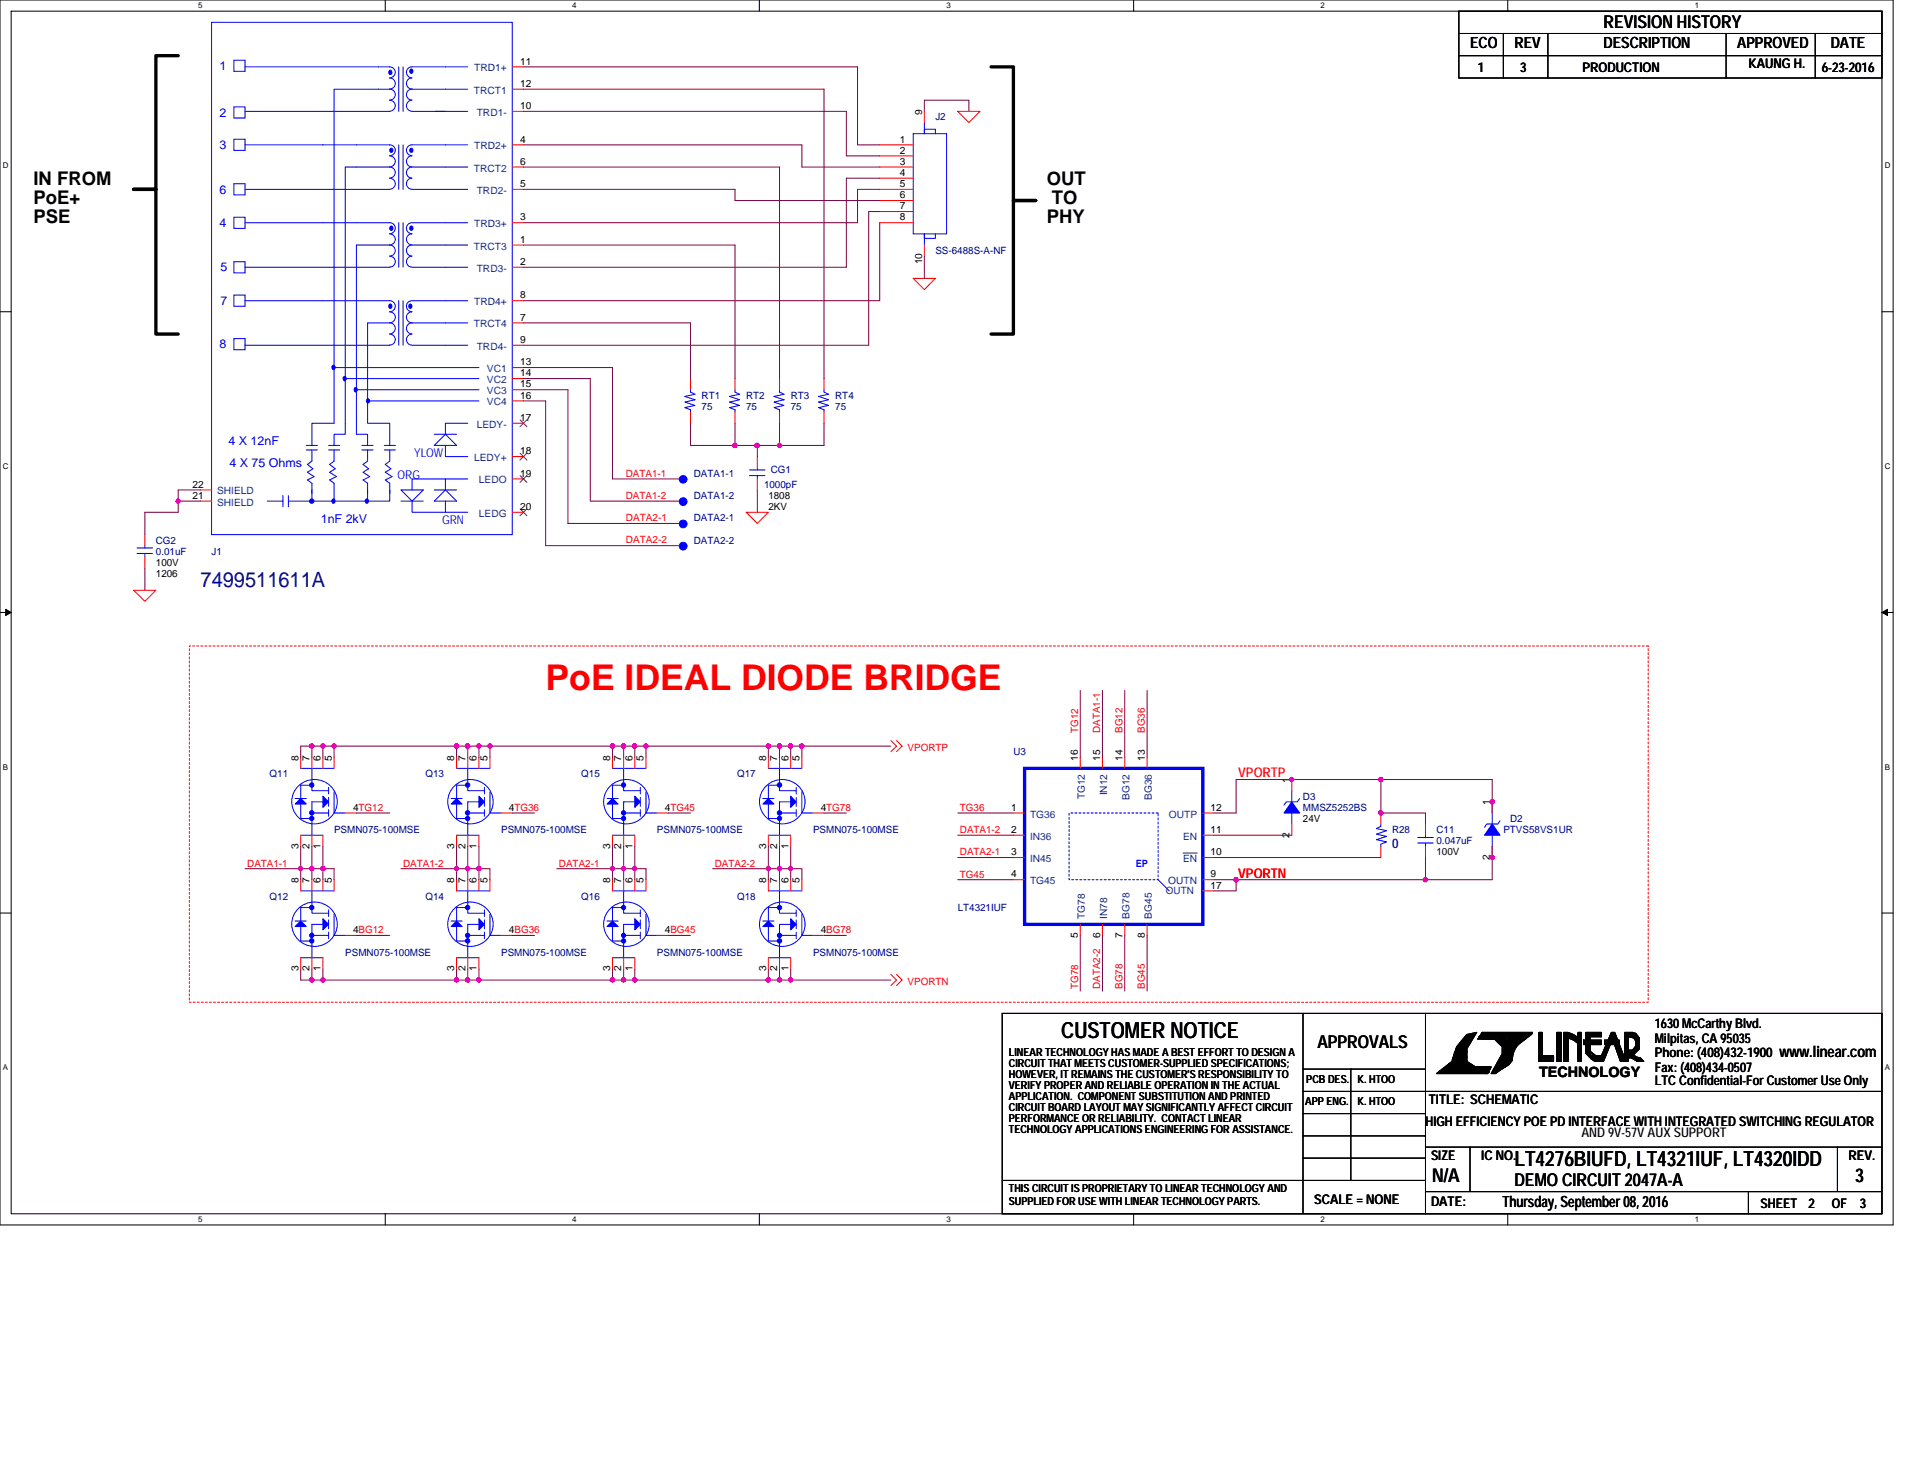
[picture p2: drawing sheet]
<svg xmlns="http://www.w3.org/2000/svg" width="279mm" height="216mm" viewBox="0 0 279 216" stroke-linecap="round" stroke-linejoin="round" font-family="sans-serif">
<path d="M0 0h276.4v178.8h-276.4zM1.6 1.6h273.1v175.6h-273.1z" fill="none" stroke="#000" stroke-width=".15"/>
<g fill="#fff">
<path d="M28.9 .2h.7v1.3h-.7z"/>
<path d="M28.9 177.4h.7v1.3h-.7z"/>
</g>
<path d="M56.2 0v1.6M56.2 177.2v1.6" fill="none" stroke="#000" stroke-width=".15"/>
<g fill="#fff">
<path d="M83.5 .2h.7v1.3h-.7z"/>
<path d="M83.5 177.4h.7v1.3h-.7z"/>
</g>
<path d="M110.8 0v1.6M110.8 177.2v1.6" fill="none" stroke="#000" stroke-width=".15"/>
<g fill="#fff">
<path d="M138.2 .2h.6v1.3h-.6z"/>
<path d="M138.2 177.4h.6v1.3h-.6z"/>
</g>
<path d="M165.5 0v1.6M165.5 177.2v1.6" fill="none" stroke="#000" stroke-width=".15"/>
<g fill="#fff">
<path d="M192.8 .2h.6v1.3h-.6z"/>
<path d="M192.8 177.4h.6v1.3h-.6z"/>
</g>
<path d="M220.1 0v1.6M220.1 177.2v1.6" fill="none" stroke="#000" stroke-width=".15"/>
<g fill="#fff">
<path d="M247.4 .2h.6v1.3h-.6z"/>
<path d="M247.4 177.4h.6v1.3h-.6z"/>
<path d="M.4 23.6h.8v1.2h-.8z"/>
<path d="M275.1 23.6h.9v1.2h-.9z"/>
<path d="M.4 67.4h.8v1.3h-.8z"/>
<path d="M275.1 67.4h.9v1.3h-.9z"/>
</g>
<path d="M0 45.5h1.6M274.7 45.5h1.7" fill="none" stroke="#000" stroke-width=".15"/>
<g fill="#fff">
<path d="M.4 111.3h.8v1.3h-.8z"/>
<path d="M275.1 111.3h.8v1.3h-.8z"/>
</g>
<path d="M0 89.4h1.6M274.7 89.4h1.7" fill="none" stroke="#000" stroke-width=".15"/>
<path d="M.8 88.9l.8 .5-.8 .5zM274.7 89.4l.8-.5v1z" fill="#000" stroke="#000" stroke-width=".15"/>
<g fill="#fff">
<path d="M.4 155.2h.8v1.3h-.8z"/>
<path d="M275.1 155.2h.8v1.3h-.8z"/>
</g>
<g fill="none" stroke="#000" stroke-width=".15">
<path d="M213 1.6h61.7v9.8h-61.7zM213 4.9h61.7M213 8.1h61.7M219.5 4.9v6.5M226 4.9v6.5M252 4.9v6.5M265 4.9v6.5M0 133.3h1.6M274.7 133.3h1.7M146.3 147.9h128.4v29.3h-128.4zM190.2 147.9v29.3M190.2 159.3h84.5"/>
<path d="M190.2 156.1h17.9M197.2 156.1v16.2M208.1 147.9v29.3M211.5 156.1l5.4 .1M211.5 156.2l5.4 .2M212.8 153.5l-.5 1.6-1.9 1.4 6.6 .2 .3-.5h-1.9l-1.6-1.1v-1.8l1.3-2.1-1.8 2.1-.7 1.8-1.3 1M213 155.9h.8M213 155.7h.8M213.1 153.3l-.5 1.3M213.3 153.5l-.7 1.8-1.3 .9M213.3 154.1l-.5 1.3M213.3 154.6l-.2 .5"/>
<path d="M213.4 155.3l1.3 .9M213.4 155.4l-1.2 .7M213.4 153.5v1.8M213.4 153.3v1.8l1.3 1M213.4 155.3l-1.2 .6M213.9 153.1l1.5-2.2-1.3 .3-1.5 1.8-.6 1.9-2.3 1.8h7.5l.5-1h-2.3l-1.3-.8v-1.8l1.5-2.4-1.5 .3-1.5 1.8-.6 2M214.1 153.3v1.8l1.3 .8M214.2 151.2h.9v.1h-1.2v.2h.8v.2h-1.1v.1h1.1v.2h-1.4v.2h1.3v.1h-1.5v.2h1.1v.3h-1.2v-.1h.9v.3h.2h-1.5v.1h1.5v.4h-1.6v-.2h1.6v.5h-1.8v-.2h1.6v.5v-.2h-1.6v.2h1.8v.3v-.1h-1.9v.1h1.7v.2h-1.7v.2h1.9v.1h-2.1v.2h2.2v.2h-2.7v.1h3.4v.2h-3.7v.1h6.3v.2h-6.7v.2h6.5h-6.8v.1h6.8v.3v-.1h-7.3v.1h7.2M214.2 151.7l-.9 1.1M214.7 151h.5M214.9 151l-.2 .2-.6 .1-1.3 1.8M214.9 151.2l-.2 .1-.6 .2-1.3 1.8-.5 1.6-1.9 1.5 6.6 .1 .3-.4h-1.9l-1.6-1.2v-1.8l1.3-2.1-1.8 2.1"/>
<path d="M215.9 151.5h.5M215.9 151.3h7M216 151.2h7.2M216.2 151h7M216.2 151.5h6.2M216.4 150.7l-.7 1h2.5l1.1 1.1v1l-1.6 2.9h.6l2-1.3 .5-.6M216.4 150.7v.2h7.3M216.4 151.7h6.1M216.4 150.7h7.3M218.2 155.9h1.1M218.2 156.1h.8M218.2 151.5l1.4 1.2"/>
<path d="M218.3 155.6h1.5M218.3 155.7h1.3M218.3 151.7l1.3 1.3-.1 .9-1.2 2M218.5 155.4h1.6M218.7 151.3l.9 1M218.7 155.1h1.6M218.7 155.3h1.6M218.8 154.9h1.8M218.8 151.2l1.1 1M219 154.8h1.6M219.1 154.3h1.7M219.3 151.3l.8 1.4"/>
<path d="M219.3 152.5h2M219.3 154.1h1.3M219.3 153v.9M219.3 151.8l.6 .7M219.5 152.7h1.6M219.5 153.5h1.4M219.5 153.9h1.3M219.5 153v.6l-1.7 3.1M219.6 153h1v1.6l-.7 1-1.6 .9h-.3v-.3M219.6 153.3h1M219.6 153.6h.8M219.6 153.1h1.5"/>
<path d="M219.6 152.8h1.5M219.8 152.7v1.1l-1.6 2.6M220.3 151.2l-.2 2.1M220.3 152.8v1.5l-.7 .8M220.3 151.8l-.4 2.5-.8 1.1M220.4 154.6l-.5 .7-1.4 1.1h-.5M220.6 151.2l-.3 .8-.4 2.4-.8 1.2M220.8 153.3v1.3h-1.8M220.8 152.5v1.3h-1.3M220.9 152.8v.8M221.3 151.2l-1.2 1-.5-.7M221.3 152.7l-.2 .3"/>
<path d="M221.3 152.8l-.7 1.1M221.3 151.3l-.7 .7M221.6 152h-2.6l.8 .8v1.1l-1.6 2.6M221.9 151.2l-1.6 1.1M221.9 151.3l-1.3 .9M221.9 151.8l-1.5 1v1.5M221.9 152l-1.5 1v1.4l-.5 .7-1.4 1.1M222.1 152l-1.8 1.3v1.3l-1.5 1.3h-.3l1.3-1.6h-.2v-1.5l-.6-.6h2.6M222.1 151.8h-3.8l1.3 1.3v.4l-1.4 2.7M222.4 151.3l-2 1.2 .9-.7M222.8 151.6a3.4 3.4 0 0 0-2 3.2v-.1M223.7 150.7v.2"/>
<path d="M223.7 150.7l-2.1 1.6h-2.6M223.7 150.9l-2.9 2.2v1.3h-1.7M224.7 154.9h.3M224.7 150.9h.4v3.4h1.7v.6h-2.1zM224.8 151.2v3.4M224.8 151v3.4M225 151v3.6h1.6M225 154.4h1.6M225 151.2v3.6h-.3v-4.1h.4v3.4h1.7v.7h-2.1M227.3 150.9h.6v4h-.6zM227.3 150.7h.6v4.1h-.6zM227.4 150.9v3.7"/>
<path d="M227.4 151v3.8M227.6 150.9v4M227.8 150.9v3.7M227.8 151v3.8M228.2 150.9h.7l.8 .3 .7 .5v-.8h.4v4h-.4v-2.6l-.7-.5-.8-.3v3.4h-.7zM228.2 150.7h.7l.8 .3 .7 .5v-.8h.4v4.1h-.4v-2.6l-.7-.5-.8-.4v3.5h-.7zM228.4 150.9v3.7h.3v-3.6h.8v.2h-.8h1.3v.1h-1.3h1.5v.2h-.8v.2h1.1v-.8h.2v3.9h-.2v-3.1M228.6 150.9v3.7M228.6 151.2l1.3 .5 .8 .6M230.7 150.9v3.9M230.7 152.2l-.8-.7-1.3-.5v3.8M230.7 151v3.9"/>
<path d="M231.2 151.8h2.6v.5h-2.6zM231.2 152h2.6v.5h-2.6zM231.3 152.2h2.3M231.3 152.3h2.3M231.5 151h1.3M231.5 150.9v2.9l.8 .8 .5 .3h1.3l1.3-3.2 1.1 3.2h.5v-.6l-1.3-3.4h-.5M231.5 150.9h1.3M231.5 150.9h2.3v.4h-1.7v2.3l.9 .7h.8M231.5 150.7h2.3v.5h-1.7v2.3l.9 .6h.8l1.4-3.4h.5l1.3 3.4v.7h-.5l-1.1-3.3-1.3 3.3h-1.3l-.5-.4-.8-.8zM231.6 150.9v2.9h.5h-.1v-2.8M232.6 151h1h-.8M232.6 150.9h1"/>
<path d="M233.6 151.2h-1.8v2.6l1.2 1 .9-.2M234.3 152h2.1v.5h-2.1v-.7h2.1v.5h-2.1M234.4 152.3h2M234.4 154.1h-2.4v.2h2.3v.1h-2v.2h1.8M234.4 152.2h2M235.2 150.9h.5v.3h-.5zM235.2 151l-1.4 3.4M235.4 151l-1.5 3.4-.9 .2-1.2-1v-2.6h1M235.4 151.3l-1.5 3.5M235.4 150.9l.3 .1-.5 .2v-.2h.5v.3h-.6v.2M235.6 151.3l1.3 3.6M235.6 151.5l1.1 3.4"/>
<path d="M235.6 150.9l1.4 3.5M235.7 151.2l1.2 3.4M235.7 151.3l1.2 3.5M237.5 151h.6M237.5 151.2h1M237.5 151h1l.5 .5 .1 1.2-1.1 1.1 1.3 .8M237.5 151.2v3.4M237.5 151h-.2v3.4M237.5 150.9h.6M237.5 151.2h-.2v3.4M237.5 151.3v3.5M237.7 153.9h.6"/>
<path d="M237.7 153.3h.6l.5-.6v-.9l-.3-.5-.8-.1v3.6h-.5v-4.1h1.1l.5 .2 .5 .6v1.5l-.8 .8M237.7 154.1h.8l.6 .5h.5M238.5 151.2l.3 .3 .2 1.5M238.5 151.2l.5 .5 .1 1.1M238.5 151.3l.3 .4M238.8 151l-.5-.1h-1.1v4h.5v-3.6l.8 .2 .3 .5v.8l-.5 .7h-.6M238.8 151l.5 .7-.2 .3v.8M238.8 151.2l.3 .6M238.8 151l.3 .7M239 152v.8M239 151.8v.9M239.1 152.8l-1.1 1.1 1.3 .9"/>
<path d="M239.1 154.8l-.6-.5h-.8h.4l.9 .5h.8M239.1 152.2l.2-.4-.2 1.2-.8 .8h-.6M239.1 152.8l-.8 .8h-.6M239.3 151.5v1.6l-.8 .8 .3 .4 .7 .1 .4 .5h-.9l-.9-.5h-.4M239.3 152v.8M146.3 172.3h61.8M190.2 162.6h17.9M190.2 165.8h17.9M190.2 169.1h17.9M208.1 167.4h66.6M208.1 173.9h66.6M214.6 167.4v6.5"/>
<path d="M255.2 173.9v3.3M268.2 167.4v6.5"/>
</g>
<path d="M26 8.1h-3.2v19.5h-3.3h3.3v21.2h3.2M144.7 9.8h3.2v19.5h3.3h-3.3v19.5h-3.2" fill="none" stroke="#000" stroke-width=".49"/>
<path d="M27.6 94.3h213v52h-213z" fill="none" stroke="#f00" stroke-width=".15" stroke-dasharray=".3 .3"/>
<g fill="none" stroke="#f00" stroke-width=".15">
<path d="M74.8 9.8h1.6M74.8 13h1.6M74.8 16.3h1.6M134.9 16.3v1.6M139.8 16.3h3.3l-1.7 1.6zM74.8 21.1h1.6M74.8 24.4h1.6M74.8 27.6h1.6M74.8 32.5h1.6M74.8 35.8h1.6M74.8 39h1.6M128.4 21.1h4.9"/>
<path d="M128.4 22.8h4.9M128.4 24.4h4.9M128.4 26h4.9M128.4 27.6h4.9M128.4 29.3h4.9M128.4 30.9h4.9M128.4 32.5h4.9M134.9 35.8v1.6M74.8 43.9h1.6M74.8 47.1h1.6M74.8 50.4h1.6M74.8 55.3h1.6"/>
<path d="M74.8 53.7h1.6M74.8 56.9h1.6M74.8 58.5h1.6M100.8 55.3v1.6M107.3 55.3v1.6M113.8 55.3v1.6M120.3 55.3v1.6M133.3 40.6h3.2l-1.6 1.7zM21.1 78v1.7M29.3 73.2h1.6M29.3 71.5h1.6M74.8 61.8h1.6"/>
<path d="M74.8 66.7h1.6M74.8 69.9h1.6M74.8 74.8h1.6M99.2 73.2h.1M99.2 76.4h.1M99.2 79.7h.1M99.2 69.9h.1M100.8 60.2v1.6M107.3 60.2v1.6M108.9 74.8h3.3l-1.6 1.6zM110.6 66.7v1.6M110.6 69.9v1.6"/>
<path d="M113.8 60.2v1.6M120.3 60.2v1.6M19.5 86.2h3.3l-1.7 1.6zM21.1 81.3v1.6M43.9 110.6v1.6M45.5 110.6v1.6M47.1 110.6v1.6M48.8 110.6v1.6M50.4 118.7h1.6M66.7 110.6v1.6M68.3 110.6v1.6M69.9 110.6v1.6"/>
<path d="M71.5 110.6v1.6M73.2 118.7h1.6M89.4 110.6v1.6M91 110.6v1.6M92.7 110.6v1.6M94.3 110.6v1.6M95.9 118.7h1.6M112.2 110.6v1.6M113.8 110.6v1.6M115.4 110.6v1.6M117.1 110.6v1.6M118.7 118.7h1.6"/>
<path d="M130 108.1l.9 .8-.9 .8M130.9 108.1l.8 .8-.8 .8M147.9 118.7h1.7M157.7 110.6v1.6M160.9 110.6v1.6M164.2 110.6v1.6M167.4 110.6v1.6M175.6 118.7h1.6M188.6 113.8v1.6M201.6 118.7v1.6M217.8 117.1v1.6M43.9 121.9v1.6"/>
<path d="M43.9 128.4v1.6M43.9 139.8v1.6M45.5 121.9v1.6M45.5 128.4v1.6M45.5 139.8v1.6M47.1 121.9v1.6M47.1 128.4v1.6M47.1 139.8v1.6M48.8 128.4v1.6M50.4 136.5h1.6M66.7 121.9v1.6M66.7 128.4v1.6"/>
<path d="M66.7 139.8v1.6M68.3 121.9v1.6M68.3 128.4v1.6M68.3 139.8v1.6M69.9 121.9v1.6M69.9 128.4v1.6M69.9 139.8v1.6M71.5 128.4v1.6M73.2 136.5h1.6M89.4 121.9v1.6M89.4 128.4v1.6M89.4 139.8v1.6"/>
<path d="M91 121.9v1.6M91 128.4v1.6M91 139.8v1.6M92.7 121.9v1.6M92.7 128.4v1.6M92.7 139.8v1.6M94.3 128.4v1.6M95.9 136.5h1.6M112.2 121.9v1.6M112.2 128.4v1.6M112.2 139.8v1.6M113.8 121.9v1.6"/>
<path d="M113.8 128.4v1.6M113.8 139.8v1.6M115.4 121.9v1.6M115.4 128.4v1.6M115.4 139.8v1.6M117.1 128.4v1.6M118.7 136.5h1.6M147.9 121.9h1.7M147.9 125.2h1.7M147.9 128.4h1.7M157.7 134.9v1.6M160.9 134.9v1.6"/>
<path d="M164.2 134.9v1.6M167.4 134.9v1.6M175.6 121.9h1.6M175.6 125.2h1.6M175.6 128.4h1.6M175.6 130h1.6M188.6 120.3v1.6M201.6 123.5v1.7M208.1 120.3v1.6M208.1 123.5v1.7M217.8 123.5v1.7M130 142.2l.9 .9-.9 .8"/>
<path d="M130.9 142.2l.8 .9-.8 .8"/>
</g>
<g fill="#00f" stroke="#00f" stroke-width=".15">
<path d="M188.6 117.1l1.1 1.6h-2.3z" fill-rule="evenodd"/>
<path d="M112.2 116.6l.8 .8h-1.6z" fill-rule="evenodd"/>
<path d="M115.4 116.2l.8 .9-.8 .8z" fill-rule="evenodd"/>
<path d="M217.8 120.3l1.2 1.6h-2.3z" fill-rule="evenodd"/>
<path d="M43.1 117.4l.8-.8 .8 .8z" fill-rule="evenodd"/>
<path d="M47.1 116.2l.9 .9-.9 .8z" fill-rule="evenodd"/>
<path d="M112.2 134.5l.8 .8h-1.6z" fill-rule="evenodd"/>
<path d="M115.4 134.1l.8 .8-.8 .8z" fill-rule="evenodd"/>
<path d="M43.1 135.3l.8-.8 .8 .8z" fill-rule="evenodd"/>
<path d="M47.1 134.1l.9 .8-.9 .8z" fill-rule="evenodd"/>
<path d="M66.7 116.6l.8 .8h-1.7z" fill-rule="evenodd"/>
<path d="M69.9 116.2l.8 .9-.8 .8z" fill-rule="evenodd"/>
<path d="M66.7 134.5l.8 .8h-1.7z" fill-rule="evenodd"/>
<path d="M69.9 134.1l.8 .8-.8 .8z" fill-rule="evenodd"/>
<path d="M89.4 116.6l.8 .8h-1.6z" fill-rule="evenodd"/>
<path d="M92.7 116.2l.8 .9-.8 .8z" fill-rule="evenodd"/>
<path d="M59.9 10.1a.28 .28 0 0 1 .4 .3 .28 .28 0 0 1-.4 .3l-.1-.3z" fill-rule="evenodd"/>
<path d="M56.9 10.3a.28 .28 0 0 1 .3 .3 .28 .28 0 0 1-.3 .2l-.2-.2z" fill-rule="evenodd"/>
<path d="M59.9 21.7a.28 .28 0 0 1 .4 .2 .28 .28 0 0 1-.4 .3l-.1-.3z" fill-rule="evenodd"/>
<path d="M57 21.7a.28 .28 0 0 1 .4 .2 .28 .28 0 0 1-.4 .3l-.1-.3z" fill-rule="evenodd"/>
<path d="M59.9 33a.28 .28 0 0 1 .4 .3 .28 .28 0 0 1-.4 .3l-.1-.3z" fill-rule="evenodd"/>
<path d="M57 33a.28 .28 0 0 1 .4 .3 .28 .28 0 0 1-.4 .3l-.1-.3z" fill-rule="evenodd"/>
<path d="M59.8 44.4a.28 .28 0 0 1 .3 .3 .28 .28 0 0 1-.3 .3l-.1-.3z" fill-rule="evenodd"/>
<path d="M56.9 44.4a.28 .28 0 0 1 .3 .3 .28 .28 0 0 1-.3 .3l-.2-.3z" fill-rule="evenodd"/>
<path d="M48.6 72.9a.28 .28 0 0 1 .3 .2 .28 .28 0 0 1-.3 .3l-.1-.2z" fill-rule="evenodd"/>
<path d="M53.4 72.9a.28 .28 0 0 1 .4 .2 .28 .28 0 0 1-.4 .3l-.1-.2z" fill-rule="evenodd"/>
<path d="M51.8 56.6a.28 .28 0 0 1 .4 .3 .28 .28 0 0 1-.4 .3l-.1-.3z" fill-rule="evenodd"/>
<path d="M50.2 55a.28 .28 0 0 1 .3 .3 .28 .28 0 0 1-.3 .2l-.1-.2z" fill-rule="evenodd"/>
<path d="M53.6 58.2a.28 .28 0 0 1 .4 .3 .28 .28 0 0 1-.4 .3l-.1-.3z" fill-rule="evenodd"/>
<path d="M48.6 53.4a.28 .28 0 0 1 .3 .2 .28 .28 0 0 1-.3 .3l-.1-.3z" fill-rule="evenodd"/>
<path d="M89.4 134.5l.8 .8h-1.6z" fill-rule="evenodd"/>
<path d="M92.7 134.1l.8 .8-.8 .8z" fill-rule="evenodd"/>
<circle cx="99.7" cy="73.2" r=".57"/>
<circle cx="113.8" cy="118.7" r=".32"/>
<circle cx="113.8" cy="119.5" r=".31"/>
<circle cx="113.8" cy="114.6" r=".32"/>
<circle cx="45.5" cy="118.7" r=".32"/>
<circle cx="45.5" cy="119.5" r=".31"/>
<circle cx="45.5" cy="114.6" r=".32"/>
<circle cx="99.7" cy="76.5" r=".57"/>
<circle cx="99.7" cy="79.7" r=".57"/>
<circle cx="113.8" cy="136.5" r=".32"/>
<circle cx="113.8" cy="137.3" r=".32"/>
<circle cx="113.8" cy="132.5" r=".32"/>
<circle cx="45.5" cy="136.5" r=".32"/>
<circle cx="45.5" cy="137.3" r=".32"/>
<circle cx="45.5" cy="132.5" r=".32"/>
<circle cx="68.3" cy="118.7" r=".32"/>
<circle cx="68.3" cy="119.5" r=".31"/>
<circle cx="68.3" cy="114.6" r=".32"/>
<circle cx="68.3" cy="136.5" r=".32"/>
<circle cx="68.3" cy="137.3" r=".32"/>
<circle cx="68.3" cy="132.5" r=".32"/>
<circle cx="91" cy="118.7" r=".32"/>
<circle cx="91" cy="119.5" r=".31"/>
<circle cx="91" cy="114.6" r=".32"/>
<circle cx="45.5" cy="73.1" r=".32"/>
<circle cx="91" cy="136.5" r=".32"/>
<circle cx="91" cy="137.3" r=".32"/>
<circle cx="91" cy="132.5" r=".32"/>
<circle cx="99.7" cy="70" r=".56"/>
</g>
<g fill="none" stroke="#00f" stroke-width=".15">
<path d="M30.9 3.3h43.9v74.7h-43.9zM34.1 8.8h1.7v1.6h-1.7zM34.1 15.6h1.7v1.6h-1.7zM35.8 16.3h21.1M35.8 9.8h21.1M56.9 14.6a.8 .8 0 0 1 .8 .8 .8 .8 0 0 1-.8 .8M56.9 9.8a.8 .8 0 0 1 .8 .8 .8 .8 0 0 1-.8 .8M56.9 13a.79 .79 0 0 1 .8 .8 .79 .79 0 0 1-.8 .8M56.9 11.4a.8 .8 0 0 1 .8 .8 .8 .8 0 0 1-.8 .8M56.9 13h-8.1v48.8h-3.3v3.2M58.2 9.8v6.5M58.8 9.8v6.5"/>
<path d="M60.1 11.4a.8 .8 0 0 0-.8 .8 .8 .8 0 0 0 .8 .8M60.1 14.6a.81 .81 0 0 0-.8 .9 .81 .81 0 0 0 .9 .8h4.8M63.6 16.3h4.7M68.3 13h-8.1a.79 .79 0 0 0-.9 .8 .79 .79 0 0 0 .8 .8M68.3 9.8h-8.1a.8 .8 0 0 0-.9 .8 .8 .8 0 0 0 .8 .8M133.3 19.5h4.9v14.6h-4.9zM134.9 19.5v-.6h1.6v.6M134.9 17.9v1.6M34.1 20.3h1.7v1.6h-1.7zM34.1 26.8h1.7v1.6h-1.7zM34.1 31.7h1.7v1.6h-1.7zM34.1 38.2h1.7v1.6h-1.7z"/>
<path d="M35.8 21.1h21.1M35.8 27.6h21.1M35.8 32.5h21.1M35.8 39h21.1M56.9 21.1a.79 .79 0 0 1 .8 .8 .79 .79 0 0 1-.8 .8M56.9 22.8a.81 .81 0 0 1 .8 .8 .81 .81 0 0 1-.8 .8 .8 .8 0 0 1 .8 .8 .8 .8 0 0 1-.8 .8M56.9 26a.8 .8 0 0 1 .8 .8 .8 .8 0 0 1-.8 .8M56.9 37.4a.79 .79 0 0 1 .8 .8 .79 .79 0 0 1-.8 .8M56.9 32.5a.8 .8 0 0 1 .8 .8 .8 .8 0 0 1-.8 .8M56.9 34.1a.8 .8 0 0 1 .8 .8 .8 .8 0 0 1-.8 .9 .81 .81 0 0 1 .8 .8 .81 .81 0 0 1-.8 .8M56.9 24.4h-6.5v39h-1.6v1.6M56.9 35.8h-4.9v27.6h1.7v1.6"/>
<path d="M58.2 21.1v6.5M58.2 32.5v6.5M58.8 21.1v6.5M58.8 32.5v6.5M60.1 26a.81 .81 0 0 0-.8 .8 .81 .81 0 0 0 .9 .8h8.1M60.1 22.8a.8 .8 0 0 0-.8 .8 .8 .8 0 0 0 .8 .8M60.1 24.4a.8 .8 0 0 0-.8 .8 .8 .8 0 0 0 .8 .8M60.1 34.1a.8 .8 0 0 0-.8 .8 .8 .8 0 0 0 .8 .9M60.1 35.8a.8 .8 0 0 0-.8 .8 .8 .8 0 0 0 .8 .8M60.1 37.4a.79 .79 0 0 0-.8 .8 .79 .79 0 0 0 .8 .8M60.2 24.4h8.1M60.2 35.8h8.1"/>
<path d="M60.2 39h8.1M68.3 21.1h-8.1a.79 .79 0 0 0-.9 .8 .79 .79 0 0 0 .8 .8M68.3 32.5h-8.1a.8 .8 0 0 0-.9 .8 .8 .8 0 0 0 .8 .8M136.5 34.1v.7h-1.6v-.7v1.7M34.1 43.1h1.7v1.6h-1.7zM34.1 49.4h1.7v1.7h-1.7zM35.8 43.9h21.1M35.8 50.4h21.1M48.8 53.7h21.1M50.4 55.3h19.5M52 56.9h17.9M53.7 47.1v14.7h3.2v3.2"/>
<path d="M53.7 47.1h.1M53.7 58.5h16.2M53.7 47.1h3.2M56.9 47.1a.81 .81 0 0 1 .8 .9 .81 .81 0 0 1-.8 .8 .8 .8 0 0 1 .8 .8 .8 .8 0 0 1-.8 .8M56.9 43.9a.8 .8 0 0 1 .8 .8 .8 .8 0 0 1-.8 .8M56.9 45.5a.79 .79 0 0 1 .8 .8 .79 .79 0 0 1-.8 .8M58.2 43.9v6.5M58.8 43.9v6.5M60.1 45.5a.79 .79 0 0 0-.8 .8 .79 .79 0 0 0 .8 .8M60.2 50.4h8.1M68.3 47.1h-8.1a.8 .8 0 0 0-.9 .8 .8 .8 0 0 0 .8 .8 .81 .81 0 0 0-.8 .9 .81 .81 0 0 0 .8 .8M68.3 43.9h-8.1a.8 .8 0 0 0-.9 .8 .8 .8 0 0 0 .8 .8"/>
<path d="M100.8 56.9v.3l.7 .4-1.5 .3 1.5 .5-1.5 .3 1.5 .5-1.5 .3 .8 .3v.4M107.3 56.9v.3l.6 .4-1.4 .3 1.5 .5-1.5 .3 1.5 .5-1.5 .3 .8 .3v.4M113.8 56.9v.3l.6 .4-1.4 .3 1.4 .5-1.4 .3 1.4 .5-1.4 .3 .8 .3v.4M120.3 56.9v.3l.6 .4-1.4 .3 1.4 .5-1.4 .3 1.4 .5-1.4 .3 .8 .3v.4M20 80h2.3M21.1 79.7v.3M39 73.2h2.3M41.3 72.3v1.7M42.1 72.3v1.7M42.1 73.2h3.7M44.7 65.7h1.6M44.7 65h1.6"/>
<path d="M45.5 65.7v1.6l-.6 .5 .8 .6-.8 .5 .9 .7-.9 .5 .6 .4v1.5M45.5 71.5v1.7h11.4v-1.7M48 65.7h1.6M48 65h1.6M48.8 65.7v1.6l-.7 .5 .8 .6-.8 .5 1 .7-1 .5 .7 .4v2.7M52.8 65.7h1.7M52.8 65h1.7M53.7 71.5v1.7M53.7 65.7v1.6l-.7 .5 .8 .6-.8 .5 1 .7-1 .5 .7 .4v1.5M56.1 65.7h1.6M56.1 65h1.6M56.9 65.7v1.6l-.7 .5 .9 .6-.9 .5 1 .7-1 .5 .7 .4v1.5"/>
<path d="M58.5 71.5h3.3l-1.6 1.7zM58.5 73.2h3.3M60.2 73.2v1.6h4.8M63.4 65l1.6-1.6 1.7 1.6zM63.4 63.4h3.3M63.4 73.2l1.6-1.7 1.7 1.7zM63.4 71.5h3.3M65 65v1.7h3.3M65 69.9h3.3M65 73.2v1.6h3.3M65 69.9v1.6M65 69.9h-4.8v1.6"/>
<path d="M68.3 61.8h-3.3v1.6M109.4 69.4h2.3M109.4 68.6h2.3M110.6 68.3v.3M110.6 69.4v.5M20 80.8h2.3M21.1 80.8v.5M43.1 116.6h1.6M43.6 114.7a3.3 3.3 0 0 1 5.2 .7 3.3 3.3 0 0 1-2.2 4.8 3.2 3.2 0 0 1-3.6-1.6 3.2 3.2 0 0 1 .6-3.9zM43.9 117.4v2.1h1.6M43.9 112.2h4.9M45.5 118.7h2.5"/>
<path d="M45.5 114.6h-1.6v2M45.5 112.2v3.2h2.5M47.1 117.1h-1.6v4.8M48 114.9v1M48 116.4v1.3M48 118.2v1M48.8 115.6v3.1h1.6M65.8 116.6h1.7M66.3 114.7a3.3 3.3 0 0 1 4.9 .2 3.3 3.3 0 0 1-.5 4.8 3.3 3.3 0 0 1-4.8-.9 3.2 3.2 0 0 1 .4-4.1zM66.7 117.4v2.1h1.6M66.7 112.2h4.8M68.3 114.6h-1.6v2"/>
<path d="M68.3 112.2v3.2h2.4M68.3 118.7h2.4M69.9 117.1h-1.6v4.8M70.7 114.9v1M70.7 116.4v1.3M70.7 118.2v1M71.5 115.6v3.1h1.7M88.6 116.6h1.6M89.1 114.7a3.3 3.3 0 0 1 5.2 .7 3.3 3.3 0 0 1-2.2 4.8 3.2 3.2 0 0 1-3.6-1.6 3.2 3.2 0 0 1 .6-3.9zM89.4 112.2h4.9M89.4 117.4v2.1h1.6M91 118.7h2.5"/>
<path d="M91 114.6h-1.6v2M91 112.2v3.2h2.5M92.7 117.1h-1.7v4.8M93.5 114.9v1M93.5 116.4v1.3M93.5 118.2v1M94.3 115.6v3.1h1.6M111.4 116.6h1.6M111.8 114.7a3.3 3.3 0 0 1 5.3 .7 3.3 3.3 0 0 1-2.2 4.8 3.2 3.2 0 0 1-3.6-1.6 3.2 3.2 0 0 1 .5-3.9zM112.2 112.2h4.9M112.2 117.4v2.1h1.6M113.8 118.7h2.4"/>
<path d="M113.8 114.6h-1.6v2M113.8 112.2v3.2h2.4M115.4 117.1h-1.6v4.8M116.2 114.9v1M116.2 116.4v1.3M116.2 118.2v1M117.1 115.6v3.1h1.6M188.6 118.7v1.6M188.6 115.4v1.7M189.7 116.6l-.3 .5h-1.6l-.4 .4M217.8 118.7v1.6M219 119.8l-.3 .5h-1.7l-.3 .5"/>
<path d="M43.1 134.5h1.6M43.6 132.6a3.3 3.3 0 0 1 5.2 .7 3.3 3.3 0 0 1-2.2 4.8 3.2 3.2 0 0 1-3.6-1.6 3.2 3.2 0 0 1 .6-3.9zM43.9 121.9h3.2M43.9 135.3v2.1h1.6M43.9 139.8h3.2M43.9 130h4.9M45.5 136.5h2.5M45.5 132.5h-1.6v2M45.5 130v3.3h2.5M47.1 134.9h-1.6v4.9M48 132.8v1M48 134.3v1.3"/>
<path d="M48 136.1v.9M48.8 133.5v3h1.6M65.8 134.5h1.7M66.3 132.6a3.3 3.3 0 0 1 4.9 .1 3.3 3.3 0 0 1-.5 4.8 3.3 3.3 0 0 1-4.8-.8 3.2 3.2 0 0 1 .4-4.1zM66.7 121.9h3.2M66.7 139.8h3.2M66.7 135.3v2.1h1.6M66.7 130h4.8M68.3 132.5h-1.6v2M68.3 130v3.3h2.4M68.3 136.5h2.4M69.9 134.9h-1.6v4.9"/>
<path d="M70.7 132.8v1M70.7 134.3v1.3M70.7 136.1v.9M71.5 133.5v3h1.7M88.6 134.5h1.6M89.1 132.6a3.3 3.3 0 0 1 5.2 .7 3.3 3.3 0 0 1-2.2 4.8 3.2 3.2 0 0 1-3.6-1.6 3.2 3.2 0 0 1 .6-3.9zM89.4 130h4.9M89.4 121.9h3.3M89.4 139.8h3.3M89.4 135.3v2.1h1.6M91 136.5h2.5M91 132.5h-1.6v2"/>
<path d="M91 130v3.3h2.5M92.7 134.9h-1.7v4.9M93.5 132.8v1M93.5 134.3v1.3M93.5 136.1v.9M94.3 133.5v3h1.6M111.4 134.5h1.6M111.8 132.6a3.3 3.3 0 0 1 5.3 .7 3.3 3.3 0 0 1-2.2 4.8 3.2 3.2 0 0 1-3.6-1.6 3.2 3.2 0 0 1 .5-3.9zM112.2 130h4.9M112.2 121.9h3.2M112.2 139.8h3.2M112.2 135.3v2.1h1.6"/>
<path d="M113.8 136.5h2.4M113.8 132.5h-1.6v2M113.8 130v3.3h2.4M115.4 134.9h-1.6v4.9M116.2 132.8v1M116.2 134.3v1.3M116.2 136.1v.9M117.1 133.5v3h1.6M169.1 128.4l1.6 1.6M201.6 120.3v.3l-.7 .3 1.5 .4-1.5 .5 1.5 .3-1.5 .5 1.5 .3-.8 .3v.3M206.9 123.1h2.3M206.9 122.3h2.3"/>
<path d="M208.1 121.9v.4M208.1 123.1v.4M217.8 121.9v1.6"/>
</g>
<path d="M75.9 61.3l1 1M75.9 66.2l1 1M75.9 69.4l1 1M75.9 74.3l1 1M76.9 61.3l-1 1M76.9 66.2l-1 1M76.9 69.4l-1 1M76.9 74.3l-1 1" fill="none" stroke="#804000" stroke-width=".15"/>
<path d="M149.6 112.2h26v22.7h-26z" fill="none" stroke="#00f" stroke-width=".49"/>
<path d="M156.1 118.7h13v9.7h-13z" fill="none" stroke="#00f" stroke-width=".15" stroke-dasharray=".3 .3"/>
<path d="M172.7 124.5h2.1" fill="none" stroke="#004080" stroke-width=".15"/>
<g fill="none" stroke="#800040" stroke-width=".15">
<path d="M76.4 9.8h48.8v11.3h3.2M76.4 16.3h47.1v6.5h4.9M76.4 13h43.9v42.3M134.9 16.3v-1.7h6.5v1.7M76.4 24.4h37.4v30.9M76.4 35.8h30.9v19.5M76.4 27.6h30.9v1.7h21.1M76.4 21.1h40.7v3.3h11.3M128.4 32.5v11.4h-52M128.4 27.6h-3.2v4.9h-48.8M128.4 30.9h-1.6v19.5h-50.4M128.4 26h-4.9v13h-47.1"/>
<path d="M134.9 37.4v3.2M76.4 58.5h3.3v21.2h19.5M76.4 53.7h13v16.2h9.8M76.4 56.9h6.5v19.5h16.3M76.4 47.1h24.4v8.2M76.4 55.3h9.8v17.9h13M26 73.2v1.6h-4.9v3.2M26 73.2h3.3M29.3 71.5h-3.3v1.7M100.8 61.8v3.2h6.5M107.3 65h3.3M107.3 61.8v3.2"/>
<path d="M110.6 65h3.2M110.6 65v1.7M110.6 71.5v3.3M113.8 61.8v3.2M120.3 61.8v3.2h-6.5M21.1 82.9v3.3M45.5 108.9h-1.6v1.7M45.5 108.9v1.7M45.5 108.9h1.6M47.1 108.9v1.7M47.1 108.9h1.7M48.8 108.9h17.9"/>
<path d="M48.8 108.9v1.7M52 118.7h4.9M66.7 108.9h1.6M66.7 108.9v1.7M68.3 108.9h1.6M68.3 108.9v1.7M69.9 108.9v1.7M69.9 108.9h1.6M71.5 108.9h17.9M71.5 108.9v1.7M74.8 118.7h3.2M89.4 108.9h1.6"/>
<path d="M89.4 108.9v1.7M91 108.9h1.7M91 108.9v1.7M92.7 108.9h1.6M92.7 108.9v1.7M94.3 108.9v1.7M94.3 108.9h17.9M97.5 118.7h3.3M112.2 108.9h1.6M112.2 108.9v1.7M113.8 108.9h1.6M113.8 108.9v1.7"/>
<path d="M115.4 108.9h1.7M115.4 108.9v1.7M117.1 108.9h12.9M117.1 108.9v1.7M120.3 118.7h3.2M139.8 118.7h8.1M157.7 100.8v9.8M160.9 100.8v9.8M164.2 100.8v9.8M167.4 100.8v9.8M180.4 113.8h21.2M180.4 113.8v4.9h-3.2"/>
<path d="M201.6 113.8v4.9h6.5v1.6M201.6 113.8h16.2v4.9M35.8 126.8h8.1M43.9 123.5v3.3M43.9 126.8h1.6M43.9 126.8v1.6M45.5 123.5v3.3M45.5 126.8v1.6M45.5 126.8h1.6M47.1 126.8h1.7v1.6M47.1 126.8v1.6M47.1 123.5v3.3"/>
<path d="M52 136.5h4.9M58.5 126.8h8.2M66.7 126.8v1.6M66.7 123.5v3.3M66.7 126.8h1.6M68.3 126.8h1.6M68.3 126.8v1.6M68.3 123.5v3.3M69.9 126.8h1.6v1.6M69.9 126.8v1.6M69.9 123.5v3.3M74.8 136.5h3.2"/>
<path d="M81.3 126.8h8.1M89.4 126.8h1.6M89.4 126.8v1.6M89.4 123.5v3.3M91 126.8h1.7M91 123.5v3.3M91 126.8v1.6M92.7 126.8h1.6v1.6M92.7 126.8v1.6M92.7 123.5v3.3M97.5 136.5h3.3M104 126.8h8.2"/>
<path d="M112.2 126.8h1.6M112.2 123.5v3.3M112.2 126.8v1.6M113.8 126.8h1.6M113.8 123.5v3.3M113.8 126.8v1.6M115.4 126.8h1.7v1.6M115.4 126.8v1.6M115.4 123.5v3.3M120.3 136.5h3.2M139.8 121.9h8.1M139.8 128.4h8.1"/>
<path d="M139.8 125.2h8.1M157.7 136.5v8.2M160.9 136.5v8.2M164.2 136.5v8.2M167.4 136.5v8.2M177.2 128.4h3.2v1.6h-3.2M177.2 125.2h24.4M177.2 121.9h11.4M180.4 128.4h27.7M208.1 125.2v3.2M217.8 123.5v4.9h-9.7M43.9 141.4v1.7h1.6"/>
<path d="M45.5 143.1h1.6M45.5 141.4v1.7M47.1 141.4v1.7M47.1 143.1h19.6M66.7 143.1h1.6M66.7 141.4v1.7M68.3 143.1h1.6M68.3 141.4v1.7M69.9 141.4v1.7M69.9 143.1h19.5M89.4 143.1h1.6M89.4 141.4v1.7"/>
<path d="M91 143.1h1.7M91 141.4v1.7M92.7 141.4v1.7M92.7 143.1h19.5M112.2 143.1h1.6M112.2 141.4v1.7M113.8 143.1h1.6M113.8 141.4v1.7M115.4 141.4v1.7M115.4 143.1h14.6"/>
</g>
<g fill="#f0f" stroke="#f0f" stroke-width=".15">
<circle cx="26" cy="73.1" r=".32"/>
<circle cx="107.3" cy="65" r=".32"/>
<circle cx="110.5" cy="65" r=".32"/>
<circle cx="113.8" cy="65" r=".32"/>
<circle cx="113.8" cy="126.8" r=".32"/>
<circle cx="208.1" cy="128.4" r=".32"/>
<circle cx="112.2" cy="108.9" r=".32"/>
<circle cx="94.3" cy="108.9" r=".32"/>
<circle cx="89.4" cy="126.8" r=".32"/>
<circle cx="43.9" cy="126.8" r=".32"/>
<circle cx="112.2" cy="126.8" r=".32"/>
<circle cx="47.1" cy="126.8" r=".32"/>
<circle cx="45.5" cy="126.8" r=".32"/>
<circle cx="68.3" cy="108.9" r=".32"/>
<circle cx="66.6" cy="108.9" r=".32"/>
<circle cx="48.8" cy="108.9" r=".32"/>
<circle cx="45.5" cy="143" r=".32"/>
<circle cx="68.3" cy="143" r=".32"/>
<circle cx="66.6" cy="143" r=".32"/>
<circle cx="47.1" cy="143" r=".32"/>
<circle cx="69.9" cy="108.9" r=".32"/>
<circle cx="92.6" cy="143" r=".32"/>
<circle cx="91" cy="143" r=".32"/>
<circle cx="89.4" cy="143" r=".32"/>
<circle cx="89.4" cy="108.9" r=".32"/>
<circle cx="71.5" cy="108.9" r=".32"/>
<circle cx="113.8" cy="143" r=".32"/>
<circle cx="112.2" cy="143" r=".32"/>
<circle cx="113.8" cy="108.9" r=".32"/>
<circle cx="92.6" cy="108.9" r=".32"/>
<circle cx="91" cy="108.9" r=".32"/>
<circle cx="92.6" cy="126.8" r=".32"/>
<circle cx="91" cy="126.8" r=".32"/>
<circle cx="115.4" cy="108.9" r=".32"/>
<circle cx="115.4" cy="126.8" r=".32"/>
<circle cx="117" cy="108.9" r=".32"/>
<circle cx="69.9" cy="143" r=".32"/>
<circle cx="69.9" cy="126.8" r=".32"/>
<circle cx="68.3" cy="126.8" r=".32"/>
<circle cx="47.1" cy="108.9" r=".32"/>
<circle cx="45.5" cy="108.9" r=".32"/>
<circle cx="115.4" cy="143" r=".32"/>
<circle cx="66.6" cy="126.8" r=".32"/>
<circle cx="201.6" cy="118.7" r=".32"/>
<circle cx="180.4" cy="128.4" r=".32"/>
<circle cx="188.6" cy="113.8" r=".32"/>
<circle cx="217.8" cy="125.2" r=".32"/>
<circle cx="217.8" cy="117" r=".32"/>
<circle cx="201.6" cy="113.8" r=".32"/>
</g>
<text font-size="5.2" fill="#f00" x="79.7" y="100.7">PoE IDEAL DIODE BRIDGE</text>
<g font-size="3.2">
<text x="154.9" y="151.6">CUSTOM</text>
<text x="166.4" y="151.6">ER NOTICE</text>
</g>
<text font-size="3.1" fill="#000080" x="29.3" y="85.7">7499511611A</text>
<g font-size="3.1">
<text x="221.1" y="170.2">LT4276BIUFD, LT4321IUF, LT4320</text>
<text x="261.6" y="170.2">IDD</text>
</g>
<g font-size="2.8">
<text x="4.9" y="26.9">IN FROM</text>
<text x="4.9" y="29.8">PoE+</text>
<text x="152.8" y="26.9">OUT</text>
<text x="153.6" y="29.8">TO</text>
<text x="4.9" y="32.6">PSE</text>
<text x="152.8" y="32.6">PHY</text>
<text x="209.1" y="172.5">N/</text>
<text x="211.4" y="172.5">A</text>
<text x="270.8" y="172.5">3</text>
</g>
<g font-size="2.6">
<text x="234.1" y="4">REVISION HISTORY</text>
<text x="192.3" y="153">APPROVALS</text>
<text x="221.1" y="173.1">DEM</text>
<text x="225.8" y="173.1">O CIRCUIT 20</text>
<text x="239.6" y="173.1">47A-A</text>
</g>
<g font-size="2.3">
<text x="214.6" y="7">ECO</text>
<text x="221.1" y="7">REV</text>
<text x="234.1" y="7">DESCRIPTION</text>
<text x="253.6" y="7">APPROVED</text>
<text x="267.3" y="7">DATE</text>
<text x="259.8" y="154.2">ww</text>
<text x="261.2" y="154.2">w.linear.com</text>
<text x="219.3" y="176.2">Thursday, September 08, 2016</text>
</g>
<text font-size="2.1" x="224.7" y="157.2">TECHNOLOGY</text>
<g font-size="1.9">
<text x="215.7" y="10.5">1</text>
<text x="221.9" y="10.5">3</text>
<text x="231" y="10.5">PRODUCTION</text>
<text x="255.2" y="10">KAUNG H.</text>
<text x="266" y="10.5">6-23-20</text>
<text x="271.8" y="10.5">16</text>
<text x="241.6" y="152.2">M</text>
<text x="241.6" y="154.3">Phone: (40</text>
<text x="241.6" y="150.1">1630M</text>
<text x="242.9" y="152.2">ilpitas, CA 950</text>
<text x="246.9" y="150.1">cCarthy Blvd.</text>
<text x="250.2" y="154.3">8)432-190</text>
<text x="253.8" y="152.2">35</text>
<text x="257.8" y="154.3">0</text>
<text x="208.6" y="161.2">TITLE: SCHEM</text>
<text x="220.7" y="161.2">ATIC</text>
<text x="241.6" y="156.4">Fax: (40</text>
<text x="241.6" y="158.4">LTC Confidential-For Customer Use Only</text>
<text x="247.6" y="156.4">8)434-0</text>
<text x="253.1" y="156.4">50</text>
<text x="254.9" y="156.4">7</text>
<text x="208.1" y="164.4">HIGH EFFICIENCY POE PD INTERFACE W</text>
<text x="230.8" y="166">AND 9V-57V AUX SUPPORT</text>
<text x="240" y="164.4">ITH INTEGRATED SW</text>
<text x="256.4" y="164.4">ITCHING REGULATOR</text>
<text x="208.9" y="169.3">SIZE</text>
<text x="216.2" y="169.3">IC NO.</text>
<text x="269.9" y="169.3">REV.</text>
<text x="191.8" y="175.8">SCALE = NONE</text>
<text x="208.9" y="176.1">DATE:</text>
<text x="257" y="176.3">SHEET 2</text>
<text x="267.4" y="176.3">OF</text>
<text x="271.5" y="176.3">3</text>
</g>
<g font-size="1.9" fill="#f00">
<text x="180.8" y="113.5">VPORTP</text>
<text x="180.8" y="128.1">VPORTN</text>
</g>
<text font-size="1.9" fill="#000080" x="203.2" y="123.8">0</text>
<g font-size="1.8" fill="#00f">
<text x="32" y="10.2">1</text>
<text x="32" y="17">2</text>
<text x="32" y="21.8">3</text>
<text x="32" y="28.3">6</text>
<text x="32" y="33.1">4</text>
<text x="32.2" y="39.6">5</text>
<text x="32.2" y="44.5">7</text>
<text x="32" y="50.8">8</text>
<text x="33.3" y="65">4 X 12nF</text>
<text x="33.5" y="68.2">4 X 75 Ohms</text>
<text x="58" y="70">ORG</text>
<text x="60.5" y="66.7">YLOW</text>
<text x="46.8" y="76.4">1nF 2kV</text>
<text x="64.5" y="76.5">GRN</text>
</g>
<g font-size="1.6">
<text x="147.3" y="154.2">LINEAR TECHNOLOGY HAS M</text>
<text x="147.3" y="155.8">CIRCUIT THAT M</text>
<text x="158" y="155.8">EETS CUSTOM</text>
<text x="166.5" y="154.2">ADE A BEST EFFORT TO DESIGN A</text>
<text x="167.5" y="155.8">ER-SUPPLIED SPECIFICATIONS;</text>
<text x="147.3" y="157.4">HOW</text>
<text x="147.3" y="159">VERIFY PROPER AND RELIABLE OPERATION IN THE ACTUAL</text>
<text x="147.3" y="160.6">APPLICATION. COM</text>
<text x="150.5" y="157.4">EVER, IT REM</text>
<text x="159.3" y="157.4">AINS THE CUSTOM</text>
<text x="160.4" y="160.6">PONENT SUBSTITUTION AND PRINTED</text>
<text x="171.5" y="157.4">ER'S RESPONSIBILITY TO</text>
<text x="190.5" y="161.3">APP ENG.</text>
<text x="190.7" y="158.1">PCB DES.</text>
<text x="198.2" y="158.1">K. HTOO</text>
<text x="198.2" y="161.3">K. HTOO</text>
<text x="147.3" y="162.2">CIRCUIT BOARD LAYOUT M</text>
<text x="147.3" y="163.8">PERFORM</text>
<text x="147.3" y="165.4">TECHNOLOGY APPLICATIONS ENGINEERING FOR ASSISTANCE.</text>
<text x="153.9" y="163.8">ANCE OR RELIABILITY. CONTACT LINEAR</text>
<text x="165.1" y="162.2">AY SIGNIFICANTLY AFFECT CIRCUIT</text>
<text x="147.3" y="174">THIS CIRCUIT IS PROPRIETARY TO LINEAR TECHNOLOGY AND</text>
<text x="147.3" y="176">SUPPLIED FOR USE W</text>
<text x="161.7" y="176">ITH LINEAR TECHNOLOGY PARTS.</text>
</g>
<g font-size="1.5" fill="#004080">
<text x="69.2" y="10.4">TRD1+</text>
<text x="69.2" y="13.7">TRCT1</text>
<text x="69.6" y="16.9">TRD1-</text>
<text x="69.2" y="21.8">TRD2+</text>
<text x="69.2" y="25">TRCT2</text>
<text x="69.6" y="28.3">TRD2-</text>
<text x="69.2" y="33.2">TRD3+</text>
<text x="69.2" y="36.4">TRCT3</text>
<text x="69.6" y="39.7">TRD3-</text>
<text x="69.2" y="47.8">TRCT4</text>
<text x="69.2" y="44.6">TRD4+</text>
<text x="69.6" y="51.1">TRD4-</text>
<text x="71.1" y="55.9">VC2</text>
<text x="71.1" y="54.3">VC1</text>
<text x="71.1" y="57.6">VC3</text>
<text x="71.1" y="59.2">VC4</text>
<text x="69.6" y="62.4">LEDY-</text>
<text x="69.2" y="67.3">LEDY+</text>
<text x="69.9" y="70.6">LEDO</text>
<text x="31.7" y="73.8">SHIELD</text>
<text x="31.7" y="72.2">SHIELD</text>
<text x="69.9" y="75.4">LEDG</text>
<text x="150.4" y="119.3">TG36</text>
<text x="158.4" y="116.7" transform="rotate(-90 158.4 116.7)">TG12</text>
<text x="161.6" y="116.1" transform="rotate(-90 161.6 116.1)">IN12</text>
<text x="164.9" y="116.8" transform="rotate(-90 164.9 116.8)">BG12</text>
<text x="168.1" y="116.8" transform="rotate(-90 168.1 116.8)">BG36</text>
<text x="170.6" y="119.3">OUTP</text>
<text x="150.4" y="122.6">IN36</text>
<text x="150.4" y="125.8">IN45</text>
<text x="172.7" y="122.6">EN</text>
<text x="172.7" y="125.8">EN</text>
<text x="150.4" y="129.1">TG45</text>
<text x="170.2" y="130.6">OUTN</text>
<text x="170.5" y="129.1">OUTN</text>
<text x="158.4" y="134.1" transform="rotate(-90 158.4 134.1)">TG78</text>
<text x="161.6" y="134.1" transform="rotate(-90 161.6 134.1)">IN78</text>
<text x="164.9" y="134.1" transform="rotate(-90 164.9 134.1)">BG78</text>
<text x="168.1" y="134.1" transform="rotate(-90 168.1 134.1)">BG45</text>
</g>
<g font-size="1.5">
<text x="75.9" y="9.4">11</text>
<text x="75.9" y="15.9">10</text>
<text x="75.9" y="12.7">12</text>
<text x="134.6" y="16.7" transform="rotate(-90 134.6 16.7)">9</text>
<text x="75.9" y="20.8">4</text>
<text x="131.3" y="20.8">1</text>
<text x="131.3" y="22.4">2</text>
<text x="75.9" y="27.3">5</text>
<text x="75.9" y="24">6</text>
<text x="131.3" y="24">3</text>
<text x="131.3" y="25.7">4</text>
<text x="131.3" y="27.3">5</text>
<text x="131.3" y="28.9">6</text>
<text x="75.9" y="32.2">3</text>
<text x="75.9" y="35.4">1</text>
<text x="131.3" y="30.5">7</text>
<text x="131.3" y="32.2">8</text>
<text x="75.9" y="38.7">2</text>
<text x="134.6" y="38.6" transform="rotate(-90 134.6 38.6)">10</text>
<text x="75.9" y="43.6">8</text>
<text x="75.9" y="46.8">7</text>
<text x="75.9" y="50.1">9</text>
<text x="75.9" y="53.3">13</text>
<text x="75.9" y="54.9">14</text>
<text x="75.9" y="56.6">15</text>
<text x="75.9" y="58.2">16</text>
<text x="75.9" y="61.4">17</text>
<text x="28.1" y="71.2">22</text>
<text x="75.9" y="66.3">18</text>
<text x="75.9" y="69.6">19</text>
<text x="28.1" y="72.8">21</text>
<text x="75.9" y="74.4">20</text>
<text x="112.2" y="72.8">1808</text>
<text x="112.2" y="74.5">2KV</text>
<text x="22.8" y="82.6">100V</text>
<text x="22.8" y="84.2">1206</text>
<text x="43.6" y="111" transform="rotate(-90 43.6 111)">8</text>
<text x="45.2" y="111" transform="rotate(-90 45.2 111)">7</text>
<text x="46.8" y="111" transform="rotate(-90 46.8 111)">6</text>
<text x="48.4" y="111" transform="rotate(-90 48.4 111)">5</text>
<text x="66.3" y="111" transform="rotate(-90 66.3 111)">8</text>
<text x="67.9" y="111" transform="rotate(-90 67.9 111)">7</text>
<text x="69.6" y="111" transform="rotate(-90 69.6 111)">6</text>
<text x="71.2" y="111" transform="rotate(-90 71.2 111)">5</text>
<text x="89.1" y="111" transform="rotate(-90 89.1 111)">8</text>
<text x="90.7" y="111" transform="rotate(-90 90.7 111)">7</text>
<text x="92.3" y="111" transform="rotate(-90 92.3 111)">6</text>
<text x="94" y="111" transform="rotate(-90 94 111)">5</text>
<text x="111.8" y="111" transform="rotate(-90 111.8 111)">8</text>
<text x="113.5" y="111" transform="rotate(-90 113.5 111)">7</text>
<text x="115.1" y="111" transform="rotate(-90 115.1 111)">6</text>
<text x="116.7" y="111" transform="rotate(-90 116.7 111)">5</text>
<text x="157.4" y="111" transform="rotate(-90 157.4 111)">16</text>
<text x="160.6" y="111" transform="rotate(-90 160.6 111)">15</text>
<text x="163.9" y="111" transform="rotate(-90 163.9 111)">14</text>
<text x="167.1" y="111" transform="rotate(-90 167.1 111)">13</text>
<text x="51.5" y="118.3">4TG12</text>
<text x="74.3" y="118.3">4TG36</text>
<text x="97" y="118.3">4TG45</text>
<text x="119.8" y="118.3">4TG78</text>
<text x="147.6" y="118.3">1</text>
<text x="176.7" y="118.3">12</text>
<text x="188.2" y="114.3" transform="rotate(-90 188.2 114.3)">1</text>
<text x="190.2" y="120">24V</text>
<text x="217.5" y="117.5" transform="rotate(-90 217.5 117.5)">1</text>
<text x="43.6" y="123.9" transform="rotate(-90 43.6 123.9)">3</text>
<text x="45.2" y="123.9" transform="rotate(-90 45.2 123.9)">2</text>
<text x="46.8" y="123.9" transform="rotate(-90 46.8 123.9)">1</text>
<text x="66.3" y="123.9" transform="rotate(-90 66.3 123.9)">3</text>
<text x="67.9" y="123.9" transform="rotate(-90 67.9 123.9)">2</text>
<text x="69.6" y="123.9" transform="rotate(-90 69.6 123.9)">1</text>
<text x="89.1" y="123.9" transform="rotate(-90 89.1 123.9)">3</text>
<text x="90.7" y="123.9" transform="rotate(-90 90.7 123.9)">2</text>
<text x="92.3" y="123.9" transform="rotate(-90 92.3 123.9)">1</text>
<text x="111.8" y="123.9" transform="rotate(-90 111.8 123.9)">3</text>
<text x="113.5" y="123.9" transform="rotate(-90 113.5 123.9)">2</text>
<text x="115.1" y="123.9" transform="rotate(-90 115.1 123.9)">1</text>
<text x="147.6" y="121.6">2</text>
<text x="147.6" y="124.8">3</text>
<text x="176.7" y="121.6">11</text>
<text x="176.7" y="124.8">10</text>
<text x="188.2" y="122.3" transform="rotate(-90 188.2 122.3)">2</text>
<text x="209.7" y="124.9">100V</text>
<text x="217.5" y="125.5" transform="rotate(-90 217.5 125.5)">2</text>
<text x="43.6" y="128.9" transform="rotate(-90 43.6 128.9)">8</text>
<text x="45.2" y="128.9" transform="rotate(-90 45.2 128.9)">7</text>
<text x="46.8" y="128.9" transform="rotate(-90 46.8 128.9)">6</text>
<text x="48.4" y="128.9" transform="rotate(-90 48.4 128.9)">5</text>
<text x="66.3" y="128.9" transform="rotate(-90 66.3 128.9)">8</text>
<text x="67.9" y="128.9" transform="rotate(-90 67.9 128.9)">7</text>
<text x="69.6" y="128.9" transform="rotate(-90 69.6 128.9)">6</text>
<text x="71.2" y="128.9" transform="rotate(-90 71.2 128.9)">5</text>
<text x="89.1" y="128.9" transform="rotate(-90 89.1 128.9)">8</text>
<text x="90.7" y="128.9" transform="rotate(-90 90.7 128.9)">7</text>
<text x="92.3" y="128.9" transform="rotate(-90 92.3 128.9)">6</text>
<text x="94" y="128.9" transform="rotate(-90 94 128.9)">5</text>
<text x="111.8" y="128.9" transform="rotate(-90 111.8 128.9)">8</text>
<text x="113.5" y="128.9" transform="rotate(-90 113.5 128.9)">7</text>
<text x="115.1" y="128.9" transform="rotate(-90 115.1 128.9)">6</text>
<text x="116.7" y="128.9" transform="rotate(-90 116.7 128.9)">5</text>
<text x="147.6" y="128.1">4</text>
<text x="176.7" y="128.1">9</text>
<text x="176.7" y="129.7">17</text>
<text x="51.5" y="136.2">4BG12</text>
<text x="74.3" y="136.2">4BG36</text>
<text x="97" y="136.2">4BG45</text>
<text x="119.8" y="136.2">4BG78</text>
<text x="157.4" y="136.9" transform="rotate(-90 157.4 136.9)">5</text>
<text x="160.6" y="136.9" transform="rotate(-90 160.6 136.9)">6</text>
<text x="163.9" y="136.9" transform="rotate(-90 163.9 136.9)">7</text>
<text x="167.1" y="136.9" transform="rotate(-90 167.1 136.9)">8</text>
<text x="43.6" y="141.8" transform="rotate(-90 43.6 141.8)">3</text>
<text x="45.2" y="141.8" transform="rotate(-90 45.2 141.8)">2</text>
<text x="46.8" y="141.8" transform="rotate(-90 46.8 141.8)">1</text>
<text x="66.3" y="141.8" transform="rotate(-90 66.3 141.8)">3</text>
<text x="67.9" y="141.8" transform="rotate(-90 67.9 141.8)">2</text>
<text x="69.6" y="141.8" transform="rotate(-90 69.6 141.8)">1</text>
<text x="89.1" y="141.8" transform="rotate(-90 89.1 141.8)">3</text>
<text x="90.7" y="141.8" transform="rotate(-90 90.7 141.8)">2</text>
<text x="92.3" y="141.8" transform="rotate(-90 92.3 141.8)">1</text>
<text x="111.8" y="141.8" transform="rotate(-90 111.8 141.8)">3</text>
<text x="113.5" y="141.8" transform="rotate(-90 113.5 141.8)">2</text>
<text x="115.1" y="141.8" transform="rotate(-90 115.1 141.8)">1</text>
</g>
<g font-size="1.5" fill="#000080">
<text x="136.5" y="17.6">J2</text>
<text x="136.5" y="37.1">SS-6488S-A-NF</text>
<text x="102.4" y="58.2">RT1</text>
<text x="102.4" y="59.8">75</text>
<text x="108.9" y="58.2">RT2</text>
<text x="108.9" y="59.8">75</text>
<text x="115.4" y="58.2">RT3</text>
<text x="115.4" y="59.8">75</text>
<text x="121.9" y="58.2">RT4</text>
<text x="121.9" y="59.8">75</text>
<text x="101.3" y="69.6">DATA1-1</text>
<text x="111.5" y="71.2">1000pF</text>
<text x="112.5" y="69.1">CG1</text>
<text x="101.3" y="72.8">DATA1-2</text>
<text x="101.3" y="76.1">DATA2-1</text>
<text x="22.8" y="79.4">CG2</text>
<text x="22.8" y="81">0.01uF</text>
<text x="30.9" y="81">J1</text>
<text x="101.3" y="79.4">DATA2-2</text>
<text x="39.3" y="113.5">Q11</text>
<text x="62.1" y="113.5">Q13</text>
<text x="84.9" y="113.5">Q15</text>
<text x="107.6" y="113.5">Q17</text>
<text x="147.9" y="110.2">U3</text>
<text x="190.2" y="116.7">D3</text>
<text x="190.2" y="118.4">MMSZ5252BS</text>
<text x="220.4" y="120">D2</text>
<text x="48.8" y="121.6">PSMN075-100MSE</text>
<text x="73.2" y="121.6">PSMN075-100MSE</text>
<text x="95.9" y="121.6">PSMN075-100MSE</text>
<text x="118.7" y="121.6">PSMN075-100MSE</text>
<text x="203.2" y="121.6">R28</text>
<text x="209.7" y="121.6">C11</text>
<text x="209.7" y="123.2">0.047uF</text>
<text x="219.5" y="121.6">PTVS58VS1UR</text>
<text x="39.3" y="131.4">Q12</text>
<text x="62.1" y="131.4">Q14</text>
<text x="84.9" y="131.4">Q16</text>
<text x="107.6" y="131.4">Q18</text>
<text x="139.8" y="133">LT4321IUF</text>
<text x="50.4" y="139.5">PSMN075-100MSE</text>
<text x="73.2" y="139.5">PSMN075-100MSE</text>
<text x="95.9" y="139.5">PSMN075-100MSE</text>
<text x="118.7" y="139.5">PSMN075-100MSE</text>
</g>
<g font-size="1.5" fill="#f00">
<text x="91.4" y="69.6">DATA1-1</text>
<text x="91.4" y="76.1">DATA2-1</text>
<text x="91.4" y="72.8">DATA1-2</text>
<text x="91.4" y="79.3">DATA2-2</text>
<text x="157.4" y="107" transform="rotate(-90 157.4 107)">TG12</text>
<text x="160.6" y="107" transform="rotate(-90 160.6 107)">DATA1-1</text>
<text x="163.9" y="107" transform="rotate(-90 163.9 107)">BG12</text>
<text x="167.1" y="107" transform="rotate(-90 167.1 107)">BG36</text>
<text x="132.5" y="109.6">VPORTP</text>
<text x="140.1" y="118.4">TG36</text>
<text x="140.1" y="121.6">DATA1-2</text>
<text x="140.1" y="124.9">DATA2-1</text>
<text x="36.1" y="126.5">DATA1-1</text>
<text x="58.8" y="126.5">DATA1-2</text>
<text x="81.6" y="126.5">DATA2-1</text>
<text x="104.4" y="126.5">DATA2-2</text>
<text x="140.1" y="128.1">TG45</text>
<text x="132.5" y="143.7">VPORTN</text>
<text x="157.4" y="144.4" transform="rotate(-90 157.4 144.4)">TG78</text>
<text x="160.6" y="144.4" transform="rotate(-90 160.6 144.4)">DATA2-2</text>
<text x="163.9" y="144.4" transform="rotate(-90 163.9 144.4)">BG78</text>
<text x="167.1" y="144.4" transform="rotate(-90 167.1 144.4)">BG45</text>
</g>
<text font-size="1.5" fill="#00f" x="165.8" y="126.5">EP</text>
<g font-size="1.2">
<text x="28.9" y="1.2">5</text>
<text x="83.5" y="1.2">4</text>
<text x="138.2" y="1.2">3</text>
<text x="192.8" y="1.2">2</text>
<text x="247.4" y="1.2">1</text>
<text x=".4" y="24.6">D</text>
<text x="275.1" y="24.6">D</text>
<text x=".4" y="68.5">C</text>
<text x="275.1" y="68.5">C</text>
<text x=".4" y="112.4">B</text>
<text x="275.1" y="112.4">B</text>
<text x=".4" y="156.3">A</text>
<text x="275.1" y="156.3">A</text>
<text x="28.9" y="178.4">5</text>
<text x="83.5" y="178.4">4</text>
<text x="138.2" y="178.4">3</text>
<text x="192.8" y="178.4">2</text>
<text x="247.4" y="178.4">1</text>
</g>
</svg>
